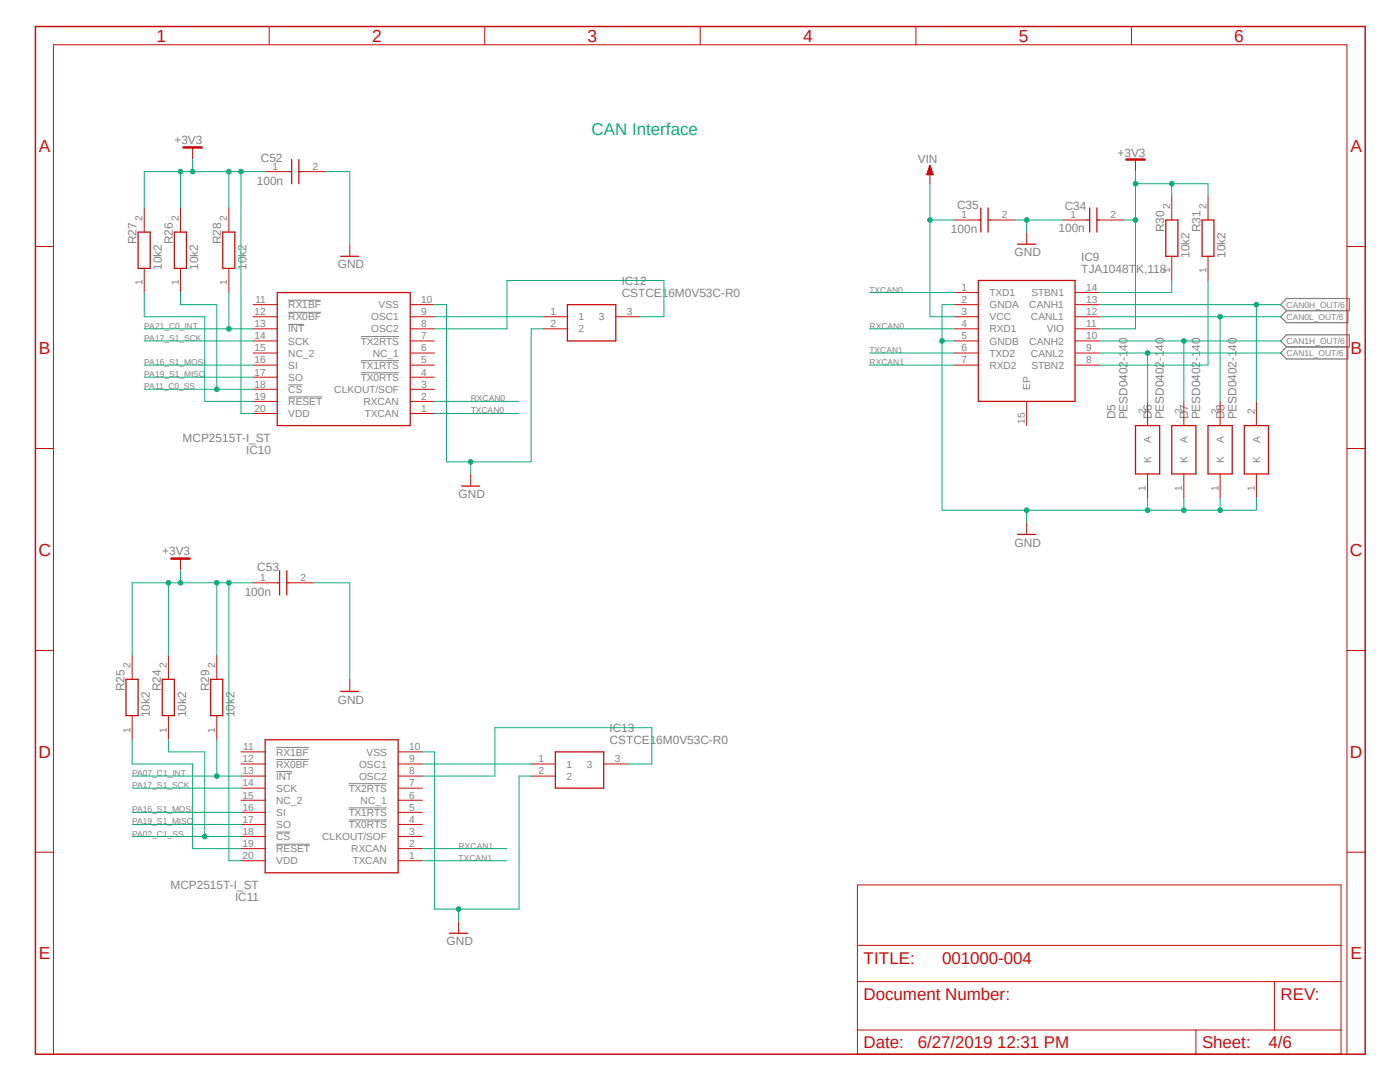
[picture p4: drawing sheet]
<svg xmlns="http://www.w3.org/2000/svg" width="279mm" height="216mm" viewBox="0 0 279 216" stroke-linecap="round" stroke-linejoin="round" font-family="sans-serif">
<path d="M6.6 5l266.2 205.9M272.8 5l-266.2 205.9" fill="none" stroke="#fff" stroke-width=".2"/>
<g fill="none" stroke="#808080" stroke-width=".2">
<path d="M57.5 59.9h6.6M57.5 79.2h6.8M57.5 76.8h2.9M57.5 64.7h3.2M57.5 62.3h6.6M72 74.4h7.6M72 72h7.6M72 67.1h7.6M55.1 154h3.2M55.1 151.6h6.5M55.1 149.1h6.5M69.6 156.4h7.6"/>
<path d="M55.1 168.4h6.7M55.1 166h2.9M69.6 163.6h7.6M69.6 161.2h7.6"/>
</g>
<path d="M256.8 59.6h12.5v2.4h-12.5l-1.2-1.2zM256.8 66.8h12.5v2.4h-12.5l-1.2-1.2zM256.8 62l-1.2 1.2 1.2 1.2h12.2v-2.4M256.8 69.2l-1.2 1.2 1.2 1.2h12.2v-2.4" fill="none" stroke="#808080" stroke-width=".25"/>
<g fill="none" stroke="#c90d0c" stroke-width=".25">
<path d="M57.7 34.2h.5M58.2 31.8v4.9M59.6 31.8v4.9M59.6 34.2h.6M185.6 33l.6 1.8h-1.2zM27.6 46.3h2.4v7.3h-2.4zM34.8 46.3h2.4v7.3h-2.4zM44.4 46.3h2.5v7.3h-2.5zM55.3 58.4h26.6v26.5h-26.6zM68 51.1h3.6M195.2 56h19.3v24.1h-19.3zM195.2 43.9h.5"/>
<path d="M195.7 41.5v4.8M197.2 43.9h.5M197.2 41.5v4.8M203.1 48.7h3.6M217 43.9h.5M217.5 41.5v4.8M218.9 41.5v4.8M218.9 43.9h.5M232.7 43.9h2.4v7.2h-2.4zM239.9 43.9h2.4v7.2h-2.4zM113.2 60.8h9.7v7.2h-9.7zM92.1 97h3.6"/>
<path d="M226.6 84.9h4.8v9.7h-4.8zM233.8 84.9h4.9v9.7h-4.9zM241.1 84.9h4.8v9.7h-4.8zM248.3 84.9h4.9v9.7h-4.9zM55.3 116.3h.5M55.8 113.9v4.8M57.2 113.9v4.8M57.2 116.3h.5M203.1 106.6h3.6M25.1 135.6h2.5v7.2h-2.5zM32.4 135.6h2.4v7.2h-2.4zM42 135.6h2.4v7.2h-2.4z"/>
<path d="M68 138h3.6M52.9 147.6h26.6v26.6h-26.6zM110.8 150h9.7v7.3h-9.7zM89.7 186.2h3.6"/>
</g>
<g fill="none" stroke="#c90d0c" stroke-width=".2">
<path d="M53.7 5.3v3.6M96.7 5.3v3.6M139.7 5.3v3.6M182.8 5.3v3.6M225.8 5.3v3.6M38.4 29.4v2.4M52.9 34.2h4.8M60.2 34.2h4.8M185 34.8h1.2M185 34.7h1.1M185.1 34.6h1M185.1 34.5h1"/>
<path d="M185.2 34.4h.9M185.2 34.3h.8M185.2 34.2h.8M185.3 34.1h.7M185.3 34h.6M185.3 33.9h.6M185.3 33.8h.5M185.4 33.7h.4M185.4 33.6h.4M185.5 33.5h.3M185.5 33.4h.2M185.5 33.3h.2"/>
<path d="M185.5 33.2h.2M185.6 34.2v2.5M185.6 33l.6 1.8h-1.2zM185.6 33.1h-.1M226.6 31.8v2.4M233.8 39.1v4.8M241.1 39.1v4.8M7.1 49.2h3.6M28.8 41.5v4.8M28.8 53.6v4.8M36 41.5v4.8M36 53.6v4.8"/>
<path d="M45.7 41.5v4.8M45.7 53.6v4.8M69.8 48.7v2.4M190.4 58.4h4.8M190.4 43.9h4.8M197.7 43.9h4.8M204.9 46.3v2.4M212.1 43.9h4.9M214.5 58.4h4.9M219.4 43.9h4.8M233.8 51.1v4.9M241.1 51.1v4.9"/>
<path d="M268.8 49.2h3.7M50.5 60.8h4.8M50.5 63.2h4.8M50.5 65.6h4.8M50.5 68h4.8M50.5 70.4h4.8M50.5 72.9h4.8M50.5 77.7h4.8M50.5 75.3h4.8M81.9 60.8h4.8M81.9 63.2h4.8M81.9 65.6h4.8"/>
<path d="M81.9 68h4.8M81.9 70.4h4.8M81.9 72.9h4.8M81.9 77.7h4.8M81.9 75.3h4.8M108.4 63.2h4.8M108.4 65.6h4.8M122.9 63.2h4.8M190.4 60.8h4.8M190.4 63.2h4.8M190.4 65.6h4.8M190.4 68h4.8"/>
<path d="M190.4 70.4h4.8M190.4 72.9h4.8M214.5 60.8h4.9M214.5 63.2h4.9M214.5 65.6h4.9M214.5 68h4.9M214.5 70.4h4.9M214.5 72.9h4.9M7.1 89.5h3.6M50.5 82.5h4.8M50.5 80.1h4.8M81.9 82.5h4.8"/>
<path d="M81.9 80.1h4.8M93.9 94.6v2.4M204.9 80.1v4.8M229 80.1v4.8M229 94.6v4.8M236.3 80.1v4.8M236.3 94.6v4.8M243.5 80.1v4.8M243.5 94.6v4.8M250.7 80.1v4.8M250.7 94.6v4.8M268.8 89.5h3.7"/>
<path d="M36 111.5v2.4M50.5 116.3h4.8M57.7 116.3h4.9M204.9 104.2v2.4M7.1 129.8h3.6M26.4 130.7v4.9M33.6 130.7v4.9M43.3 130.7v4.9M69.8 135.6v2.4M268.8 129.8h3.7M26.4 142.8v4.8M33.6 142.8v4.8"/>
<path d="M43.3 142.8v4.8M48.1 159.7h4.8M48.1 157.3h4.8M48.1 154.9h4.8M48.1 152.4h4.8M48.1 150h4.8M79.5 159.7h4.8M79.5 157.3h4.8M79.5 154.9h4.8M79.5 152.4h4.8M79.5 150h4.8M106 154.9h4.8"/>
<path d="M106 152.4h4.8M120.5 152.4h4.8M7.1 170.1h3.6M48.1 171.7h4.8M48.1 169.3h4.8M48.1 166.9h4.8M48.1 164.5h4.8M48.1 162.1h4.8M79.5 171.7h4.8M79.5 169.3h4.8M79.5 166.9h4.8M79.5 164.5h4.8"/>
<path d="M79.5 162.1h4.8M171.1 176.6h96.5v33.8h-96.5zM268.8 170.1h3.7M91.5 183.8v2.4M171.1 195.9h96.5M171.1 188.6h96.5M254.3 195.9v9.6M10.7 210.4v-201.5h258.1v201.5M171.1 205.5h96.5M238.7 205.5v4.9"/>
</g>
<path d="M7.1 5.3h265.4v205.1h-265.4z" fill="none" stroke="#c90d0c" stroke-width=".3"/>
<path d="M36.6 29.4h3.7M224.8 31.8h3.6M34.2 111.5h3.6" fill="none" stroke="#c90d0c" stroke-width=".51"/>
<path d="M84.3 150h2.4v31.4h16.9v-26.5h2.4M91.5 181.4v2.4" fill="none" stroke="#0dab76" stroke-width=".2"/>
<circle cx="91.5" cy="181.4" r=".46" fill="#0dab76"/>
<g fill="none" stroke="#0dab76" stroke-width=".2">
<path d="M86.7 60.8h2.4v31.4h16.9v-26.6h2.4M93.9 92.2v2.4"/>
<circle cx="91.5" cy="181.4" r=".46"/>
</g>
<circle cx="93.9" cy="92.2" r=".46" fill="#0dab76"/>
<g fill="none" stroke="#0dab76" stroke-width=".2">
<path d="M229 99.4v2.4M236.3 101.8h-31.4v2.4"/>
<circle cx="93.9" cy="92.2" r=".46"/>
</g>
<circle cx="229" cy="101.8" r=".46" fill="#0dab76"/>
<g fill="none" stroke="#0dab76" stroke-width=".2">
<path d="M243.5 99.4v2.4M250.7 99.4v2.4h-14.4"/>
<circle cx="229" cy="101.8" r=".46"/>
</g>
<circle cx="243.5" cy="101.8" r=".46" fill="#0dab76"/>
<g fill="none" stroke="#0dab76" stroke-width=".2">
<path d="M236.3 99.4v2.4"/>
<circle cx="243.5" cy="101.8" r=".46"/>
</g>
<circle cx="236.3" cy="101.8" r=".46" fill="#0dab76"/>
<g fill="none" stroke="#0dab76" stroke-width=".2">
<path d="M190.4 60.8h-2.4v41h16.9"/>
<circle cx="236.3" cy="101.8" r=".46"/>
</g>
<circle cx="204.9" cy="101.8" r=".46" fill="#0dab76"/>
<g fill="none" stroke="#0dab76" stroke-width=".2">
<path d="M188 68h2.4"/>
<circle cx="204.9" cy="101.8" r=".46"/>
</g>
<circle cx="188" cy="68" r=".46" fill="#0dab76"/>
<g fill="none" stroke="#0dab76" stroke-width=".2">
<path d="M202.5 43.9h9.6M204.9 43.9v2.4"/>
<circle cx="188" cy="68" r=".46"/>
</g>
<circle cx="204.9" cy="43.9" r=".46" fill="#0dab76"/>
<g fill="none" stroke="#0dab76" stroke-width=".2">
<path d="M65 34.2h4.8v14.5M173.5 70.4h16.9M173.5 72.9h16.9M33.6 116.3v14.4M36 113.9v2.4h-9.6v14.4M62.6 116.3h7.2v19.3M84.3 152.4h21.7M125.3 152.4h4.8v-7.2h-31.3v9.7h-14.5M84.3 171.7h16.9M84.3 169.3h16.9"/>
<circle cx="204.9" cy="43.9" r=".46"/>
</g>
<circle cx="33.6" cy="116.3" r=".46" fill="#0dab76"/>
<g fill="none" stroke="#0dab76" stroke-width=".2">
<path d="M36 116.3h7.3"/>
<circle cx="33.6" cy="116.3" r=".46"/>
</g>
<circle cx="36" cy="116.3" r=".46" fill="#0dab76"/>
<g fill="none" stroke="#0dab76" stroke-width=".2">
<path d="M43.3 130.7v-14.4h2.4v55.4h2.4"/>
<circle cx="36" cy="116.3" r=".46"/>
</g>
<circle cx="43.3" cy="116.3" r=".46" fill="#0dab76"/>
<g fill="none" stroke="#0dab76" stroke-width=".2">
<path d="M45.7 116.3h4.8"/>
<circle cx="43.3" cy="116.3" r=".46"/>
</g>
<circle cx="45.7" cy="116.3" r=".46" fill="#0dab76"/>
<g fill="none" stroke="#0dab76" stroke-width=".2">
<path d="M36 34.2v7.3M38.4 31.8v2.4h-9.6v7.3"/>
<circle cx="45.7" cy="116.3" r=".46"/>
</g>
<circle cx="36" cy="34.2" r=".46" fill="#0dab76"/>
<g fill="none" stroke="#0dab76" stroke-width=".2">
<path d="M38.4 34.2h7.3v7.3"/>
<circle cx="36" cy="34.2" r=".46"/>
</g>
<circle cx="38.4" cy="34.2" r=".46" fill="#0dab76"/>
<g fill="none" stroke="#0dab76" stroke-width=".2">
<path d="M45.7 34.2h2.4v48.3h2.4"/>
<circle cx="38.4" cy="34.2" r=".46"/>
</g>
<circle cx="45.7" cy="34.2" r=".46" fill="#0dab76"/>
<g fill="none" stroke="#0dab76" stroke-width=".2">
<path d="M48.1 34.2h4.8"/>
<circle cx="45.7" cy="34.2" r=".46"/>
</g>
<circle cx="48.1" cy="34.2" r=".46" fill="#0dab76"/>
<g fill="none" stroke="#0dab76" stroke-width=".2">
<path d="M226.6 34.2v31.4h-7.2M224.2 43.9h2.4"/>
<circle cx="48.1" cy="34.2" r=".46"/>
</g>
<circle cx="226.6" cy="43.9" r=".46" fill="#0dab76"/>
<g fill="none" stroke="#0dab76" stroke-width=".2">
<path d="M226.6 36.7h7.2"/>
<circle cx="226.6" cy="43.9" r=".46"/>
</g>
<circle cx="226.6" cy="36.7" r=".46" fill="#0dab76"/>
<g fill="none" stroke="#0dab76" stroke-width=".2">
<path d="M233.8 39.1v-2.4h7.3v2.4"/>
<circle cx="226.6" cy="36.7" r=".46"/>
</g>
<circle cx="233.9" cy="36.7" r=".46" fill="#0dab76"/>
<g fill="none" stroke="#0dab76" stroke-width=".2">
<path d="M40.9 150v16.9M26.4 166.9h21.7"/>
<circle cx="233.9" cy="36.7" r=".46"/>
</g>
<circle cx="40.9" cy="166.9" r=".46" fill="#0dab76"/>
<g fill="none" stroke="#0dab76" stroke-width=".2">
<path d="M173.5 58.4h16.9M28.8 77.7h21.7M43.3 60.8v16.9M86.7 63.2h21.7M127.7 63.2h4.8v-7.2h-31.3v9.6h-14.5M173.5 65.6h16.9M86.7 82.5h16.9M86.7 80.1h16.9M26.4 147.6v4.8h12v16.9h9.7M33.6 147.6v2.4h7.3"/>
<circle cx="40.9" cy="166.9" r=".46"/>
</g>
<circle cx="43.3" cy="77.7" r=".46" fill="#0dab76"/>
<g fill="none" stroke="#0dab76" stroke-width=".2">
<path d="M28.8 58.4v4.8h12.1v16.9h9.6M36 58.4v2.4h7.3M45.7 58.4v7.2M28.8 75.3h21.7M28.8 72.9h21.7M28.8 65.6h21.7M26.4 164.5h21.7M26.4 162.1h21.7"/>
<circle cx="43.3" cy="77.7" r=".46"/>
</g>
<circle cx="45.7" cy="65.6" r=".46" fill="#0dab76"/>
<g fill="none" stroke="#0dab76" stroke-width=".2">
<path d="M28.8 68h21.7M26.4 157.3h21.7M26.4 154.9h21.7M43.3 147.6v7.3"/>
<circle cx="45.7" cy="65.6" r=".46"/>
</g>
<circle cx="43.3" cy="154.9" r=".46" fill="#0dab76"/>
<g fill="none" stroke="#0dab76" stroke-width=".2">
<path d="M219.4 60.8h36.2M250.7 60.8v19.3"/>
<circle cx="43.3" cy="154.9" r=".46"/>
</g>
<circle cx="250.7" cy="60.8" r=".46" fill="#0dab76"/>
<g fill="none" stroke="#0dab76" stroke-width=".2">
<path d="M219.4 63.2h36.2M243.5 63.2v16.9"/>
<circle cx="250.7" cy="60.8" r=".46"/>
</g>
<circle cx="243.5" cy="63.2" r=".46" fill="#0dab76"/>
<g fill="none" stroke="#0dab76" stroke-width=".2">
<path d="M219.4 68h36.2M236.3 68v12.1"/>
<circle cx="243.5" cy="63.2" r=".46"/>
</g>
<circle cx="236.3" cy="68" r=".46" fill="#0dab76"/>
<g fill="none" stroke="#0dab76" stroke-width=".2">
<path d="M219.4 70.4h36.2M229 70.4v9.7"/>
<circle cx="236.3" cy="68" r=".46"/>
</g>
<circle cx="229" cy="70.4" r=".46" fill="#0dab76"/>
<g fill="none" stroke="#0dab76" stroke-width=".2">
<path d="M185.6 36.7v26.5h4.8M185.6 43.9h4.8"/>
<circle cx="229" cy="70.4" r=".46"/>
</g>
<circle cx="185.6" cy="43.9" r=".46" fill="#0dab76"/>
<g fill="none" stroke="#0dab76" stroke-width=".2">
<path d="M233.8 56v2.4h-14.4M241.1 56v16.9h-21.7"/>
<circle cx="185.6" cy="43.9" r=".46"/>
</g>
<g font-size="3.5" fill="#c90d0c">
<text x="31.2" y="8.3">1</text>
<text x="74.3" y="8.3">2</text>
<text x="117.3" y="8.3">3</text>
<text x="160.3" y="8.3">4</text>
<text x="203.3" y="8.3">5</text>
<text x="246.3" y="8.3">6</text>
<text x="7.7" y="30.3">A</text>
<text x="269.5" y="30.3">A</text>
<text x="7.7" y="70.6">B</text>
<text x="269.5" y="70.6">B</text>
<text x="7.7" y="110.9">C</text>
<text x="269.4" y="110.9">C</text>
<text x="7.7" y="151.2">D</text>
<text x="269.4" y="151.2">D</text>
<text x="7.7" y="191.4">E</text>
<text x="269.5" y="191.4">E</text>
</g>
<text font-size="3.4" fill="#0dab76" x="118.1" y="27">CAN Interface</text>
<g font-size="3.4" fill="#c90d0c">
<text x="172.3" y="192.3">TITLE:</text>
<text x="188" y="192.3">001000-004</text>
<text x="172.3" y="199.5">Document Number:</text>
<text x="255.6" y="199.5">REV:</text>
<text x="172.3" y="209.2">Date:</text>
<text x="183.2" y="209.2">6/27/2019 12:31 PM</text>
<text x="239.9" y="209.2">Sheet:</text>
<text x="253.1" y="209.2">4/6</text>
</g>
<g font-size="2.4" fill="#808080">
<text x="34.8" y="28.8">+3V3</text>
<text x="52.1" y="32.3">C52</text>
<text x="183.2" y="32.4">VIN</text>
<text x="223" y="31.2">+3V3</text>
<text x="51.3" y="36.8">100n</text>
<text x="191" y="41.7">C35</text>
<text x="212.5" y="42">C34</text>
<text x="189.8" y="46.5">100n</text>
<text x="211.2" y="46.3">100n</text>
<text x="232.3" y="46.3" transform="rotate(-90 232.3 46.3)">R30</text>
<text x="239.6" y="46.3" transform="rotate(-90 239.6 46.3)">R31</text>
<text x="27.3" y="48.7" transform="rotate(-90 27.3 48.7)">R27</text>
<text x="32.3" y="53.8" transform="rotate(-90 32.3 53.8)">10k2</text>
<text x="34.5" y="48.7" transform="rotate(-90 34.5 48.7)">R26</text>
<text x="39.5" y="53.8" transform="rotate(-90 39.5 53.8)">10k2</text>
<text x="44.2" y="48.7" transform="rotate(-90 44.2 48.7)">R28</text>
<text x="49.2" y="53.8" transform="rotate(-90 49.2 53.8)">10k2</text>
<text x="67.4" y="53.6">GND</text>
<text x="202.5" y="51.1">GND</text>
<text x="215.8" y="52">IC9</text>
<text x="237.4" y="51.4" transform="rotate(-90 237.4 51.4)">10k2</text>
<text x="244.6" y="51.4" transform="rotate(-90 244.6 51.4)">10k2</text>
<text x="124.1" y="59.2">CSTCE16M0V53C-R0</text>
<text x="124.1" y="56.8">IC12</text>
<text x="215.8" y="54.4">TJA1048TK,118</text>
<text x="222.6" y="83.7" transform="rotate(-90 222.6 83.7)">D5</text>
<text x="225" y="83.7" transform="rotate(-90 225 83.7)">PESD0402-140</text>
<text x="229.9" y="83.7" transform="rotate(-90 229.9 83.7)">D6</text>
<text x="232.3" y="83.7" transform="rotate(-90 232.3 83.7)">PESD0402-140</text>
<text x="237.1" y="83.7" transform="rotate(-90 237.1 83.7)">D7</text>
<text x="239.5" y="83.7" transform="rotate(-90 239.5 83.7)">PESD0402-140</text>
<text x="244.3" y="83.7" transform="rotate(-90 244.3 83.7)">D8</text>
<text x="246.8" y="83.7" transform="rotate(-90 246.8 83.7)">PESD0402-140</text>
<text x="36.4" y="88.2">MCP2515T-I_ST</text>
<text x="49.1" y="90.6">IC10</text>
<text x="91.5" y="99.4">GND</text>
<text x="32.4" y="110.8">+3V3</text>
<text x="51.4" y="113.9">C53</text>
<text x="202.5" y="109.1">GND</text>
<text x="48.9" y="118.9">100n</text>
<text x="24.8" y="138" transform="rotate(-90 24.8 138)">R25</text>
<text x="32.1" y="138" transform="rotate(-90 32.1 138)">R24</text>
<text x="41.7" y="138" transform="rotate(-90 41.7 138)">R29</text>
<text x="29.9" y="143.1" transform="rotate(-90 29.9 143.1)">10k2</text>
<text x="37.1" y="143.1" transform="rotate(-90 37.1 143.1)">10k2</text>
<text x="46.8" y="143.1" transform="rotate(-90 46.8 143.1)">10k2</text>
<text x="67.4" y="140.4">GND</text>
<text x="121.7" y="148.5">CSTCE16M0V53C-R0</text>
<text x="121.7" y="146.1">IC13</text>
<text x="34" y="177.4">MCP2515T-I_ST</text>
<text x="46.9" y="179.8">IC11</text>
<text x="89.1" y="188.6">GND</text>
</g>
<g font-size="2" fill="#808080">
<text x="54.4" y="33.9">1</text>
<text x="62.4" y="33.9">2</text>
<text x="233.5" y="41.7" transform="rotate(-90 233.5 41.7)">2</text>
<text x="240.8" y="41.7" transform="rotate(-90 240.8 41.7)">2</text>
<text x="28.4" y="44.1" transform="rotate(-90 28.4 44.1)">2</text>
<text x="35.7" y="44.1" transform="rotate(-90 35.7 44.1)">2</text>
<text x="45.3" y="44.1" transform="rotate(-90 45.3 44.1)">2</text>
<text x="191.9" y="43.6">1</text>
<text x="199.9" y="43.6">2</text>
<text x="213.6" y="43.6">1</text>
<text x="221.6" y="43.6">2</text>
<text x="28.4" y="56.9" transform="rotate(-90 28.4 56.9)">1</text>
<text x="35.7" y="56.9" transform="rotate(-90 35.7 56.9)">1</text>
<text x="45.3" y="56.9" transform="rotate(-90 45.3 56.9)">1</text>
<text x="191.9" y="58">1</text>
<text x="197.5" y="59.1">TXD1</text>
<text x="205.8" y="59.1">STBN1</text>
<text x="216.8" y="58">14</text>
<text x="233.5" y="54.5" transform="rotate(-90 233.5 54.5)">1</text>
<text x="240.8" y="54.5" transform="rotate(-90 240.8 54.5)">1</text>
<text x="50.8" y="65.3">13</text>
<text x="50.8" y="62.9">12</text>
<text x="51" y="60.5">11</text>
<text x="57.5" y="63.9">RX0BF</text>
<text x="57.5" y="61.5">RX1BF</text>
<text x="74.1" y="63.9">OSC1</text>
<text x="75.6" y="61.5">VSS</text>
<text x="84.1" y="65.3">8</text>
<text x="84.1" y="62.9">9</text>
<text x="84.1" y="60.5">10</text>
<text x="109.9" y="62.9">1</text>
<text x="109.9" y="65.3">2</text>
<text x="115.4" y="63.9">1</text>
<text x="119.5" y="63.9">3</text>
<text x="125.1" y="62.9">3</text>
<text x="191.9" y="60.5">2</text>
<text x="191.9" y="62.9">3</text>
<text x="191.9" y="65.3">4</text>
<text x="197.5" y="61.5">GNDA</text>
<text x="197.5" y="63.9">VCC</text>
<text x="205.4" y="61.5">CANH1</text>
<text x="205.7" y="63.9">CANL1</text>
<text x="216.8" y="60.5">13</text>
<text x="216.8" y="62.9">12</text>
<text x="216.8" y="65.3">11</text>
<text x="50.8" y="70.1">15</text>
<text x="50.8" y="67.7">14</text>
<text x="57.5" y="71.2">NC_2</text>
<text x="57.5" y="68.8">SCK</text>
<text x="57.5" y="66.3">INT</text>
<text x="72" y="68.8">TX2RTS</text>
<text x="74.1" y="66.3">OSC2</text>
<text x="74.4" y="71.2">NC_1</text>
<text x="84.1" y="70.1">6</text>
<text x="84.1" y="67.7">7</text>
<text x="115.4" y="66.3">2</text>
<text x="191.9" y="67.7">5</text>
<text x="191.9" y="70.1">6</text>
<text x="197.5" y="66.3">RXD1</text>
<text x="197.5" y="68.8">GNDB</text>
<text x="197.5" y="71.2">TXD2</text>
<text x="205.4" y="68.8">CANH2</text>
<text x="205.7" y="71.2">CANL2</text>
<text x="208.9" y="66.3">VIO</text>
<text x="216.8" y="67.7">10</text>
<text x="216.8" y="70.1">9</text>
<text x="50.8" y="77.3">18</text>
<text x="50.8" y="74.9">17</text>
<text x="50.8" y="72.5">16</text>
<text x="57.5" y="76">SO</text>
<text x="57.5" y="73.6">SI</text>
<text x="72" y="76">TX0RTS</text>
<text x="72" y="73.6">TX1RTS</text>
<text x="84.1" y="77.3">3</text>
<text x="84.1" y="74.9">4</text>
<text x="84.1" y="72.5">5</text>
<text x="191.9" y="72.5">7</text>
<text x="197.5" y="73.6">RXD2</text>
<text x="205.6" y="77.9" transform="rotate(-90 205.6 77.9)">EP</text>
<text x="205.8" y="73.6">STBN2</text>
<text x="216.8" y="72.5">8</text>
<text x="50.8" y="82.2">20</text>
<text x="50.8" y="79.8">19</text>
<text x="57.5" y="83.2">VDD</text>
<text x="57.5" y="80.8">RESET</text>
<text x="57.5" y="78.4">CS</text>
<text x="66.7" y="78.4">CLKOUT/SOF</text>
<text x="72.5" y="80.8">RXCAN</text>
<text x="72.8" y="83.2">TXCAN</text>
<text x="84.1" y="82.2">1</text>
<text x="84.1" y="79.8">2</text>
<text x="228.7" y="82.7" transform="rotate(-90 228.7 82.7)">2</text>
<text x="235.9" y="82.7" transform="rotate(-90 235.9 82.7)">2</text>
<text x="243.2" y="82.7" transform="rotate(-90 243.2 82.7)">2</text>
<text x="250.4" y="82.7" transform="rotate(-90 250.4 82.7)">2</text>
<text x="204.6" y="84.6" transform="rotate(-90 204.6 84.6)">15</text>
<text x="229.7" y="88.5" transform="rotate(-90 229.7 88.5)">A</text>
<text x="237" y="88.5" transform="rotate(-90 237 88.5)">A</text>
<text x="244.2" y="88.5" transform="rotate(-90 244.2 88.5)">A</text>
<text x="251.5" y="88.5" transform="rotate(-90 251.5 88.5)">A</text>
<text x="229.7" y="92.3" transform="rotate(-90 229.7 92.3)">K</text>
<text x="237" y="92.3" transform="rotate(-90 237 92.3)">K</text>
<text x="244.2" y="92.3" transform="rotate(-90 244.2 92.3)">K</text>
<text x="251.5" y="92.3" transform="rotate(-90 251.5 92.3)">K</text>
<text x="228.7" y="97.9" transform="rotate(-90 228.7 97.9)">1</text>
<text x="235.9" y="97.9" transform="rotate(-90 235.9 97.9)">1</text>
<text x="243.2" y="97.9" transform="rotate(-90 243.2 97.9)">1</text>
<text x="250.4" y="97.9" transform="rotate(-90 250.4 97.9)">1</text>
<text x="51.9" y="116">1</text>
<text x="60" y="116">2</text>
<text x="26" y="133.4" transform="rotate(-90 26 133.4)">2</text>
<text x="33.3" y="133.4" transform="rotate(-90 33.3 133.4)">2</text>
<text x="42.9" y="133.4" transform="rotate(-90 42.9 133.4)">2</text>
<text x="26" y="146.2" transform="rotate(-90 26 146.2)">1</text>
<text x="33.3" y="146.2" transform="rotate(-90 33.3 146.2)">1</text>
<text x="42.9" y="146.2" transform="rotate(-90 42.9 146.2)">1</text>
<text x="48.6" y="149.7">11</text>
<text x="81.7" y="149.7">10</text>
<text x="48.4" y="154.5">13</text>
<text x="48.4" y="152.1">12</text>
<text x="55.1" y="155.6">INT</text>
<text x="55.1" y="153.2">RX0BF</text>
<text x="55.1" y="150.8">RX1BF</text>
<text x="71.7" y="155.6">OSC2</text>
<text x="71.7" y="153.2">OSC1</text>
<text x="73.2" y="150.8">VSS</text>
<text x="81.7" y="154.5">8</text>
<text x="81.7" y="152.1">9</text>
<text x="107.4" y="152.1">1</text>
<text x="107.4" y="154.5">2</text>
<text x="113" y="153.2">1</text>
<text x="113" y="155.6">2</text>
<text x="117.1" y="153.2">3</text>
<text x="122.7" y="152.1">3</text>
<text x="48.4" y="161.8">16</text>
<text x="48.4" y="159.3">15</text>
<text x="48.4" y="156.9">14</text>
<text x="55.1" y="160.4">NC_2</text>
<text x="55.1" y="158">SCK</text>
<text x="69.6" y="158">TX2RTS</text>
<text x="72" y="160.4">NC_1</text>
<text x="81.7" y="161.8">5</text>
<text x="81.7" y="159.3">6</text>
<text x="81.7" y="156.9">7</text>
<text x="48.4" y="166.6">18</text>
<text x="48.4" y="164.2">17</text>
<text x="55.1" y="167.6">CS</text>
<text x="55.1" y="165.2">SO</text>
<text x="55.1" y="162.8">SI</text>
<text x="64.3" y="167.6">CLKOUT/SOF</text>
<text x="69.6" y="165.2">TX0RTS</text>
<text x="69.6" y="162.8">TX1RTS</text>
<text x="81.7" y="166.6">3</text>
<text x="81.7" y="164.2">4</text>
<text x="48.4" y="171.4">20</text>
<text x="48.4" y="169">19</text>
<text x="55.1" y="172.5">VDD</text>
<text x="55.1" y="170.1">RESET</text>
<text x="70.1" y="170.1">RXCAN</text>
<text x="70.4" y="172.5">TXCAN</text>
<text x="81.7" y="171.4">1</text>
<text x="81.7" y="169">2</text>
</g>
<g font-size="1.7" fill="#808080">
<text x="173.5" y="58.4">TXCAN0</text>
<text x="28.8" y="65.6">PA21_C0_INT</text>
<text x="173.5" y="65.6">RXCAN0</text>
<text x="256.7" y="61.4">CAN0H_OUT/6</text>
<text x="256.7" y="63.8">CAN0L_OUT/6</text>
<text x="28.8" y="68">PA17_S1_SCK</text>
<text x="173.5" y="70.4">TXCAN1</text>
<text x="256.7" y="68.6">CAN1H_OUT/6</text>
<text x="256.7" y="71">CAN1L_OUT/6</text>
<text x="28.8" y="77.7">PA11_C0_SS</text>
<text x="28.8" y="75.3">PA19_S1_MISO</text>
<text x="28.8" y="72.9">PA16_S1_MOSI</text>
<text x="173.5" y="72.9">RXCAN1</text>
<text x="93.9" y="82.5">TXCAN0</text>
<text x="93.9" y="80.1">RXCAN0</text>
<text x="26.4" y="154.9">PA07_C1_INT</text>
<text x="26.4" y="157.3">PA17_S1_SCK</text>
<text x="26.4" y="166.9">PA02_C1_SS</text>
<text x="26.4" y="164.5">PA19_S1_MISO</text>
<text x="26.4" y="162.1">PA16_S1_MOSI</text>
<text x="91.5" y="171.7">TXCAN1</text>
<text x="91.5" y="169.3">RXCAN1</text>
</g>
</svg>
